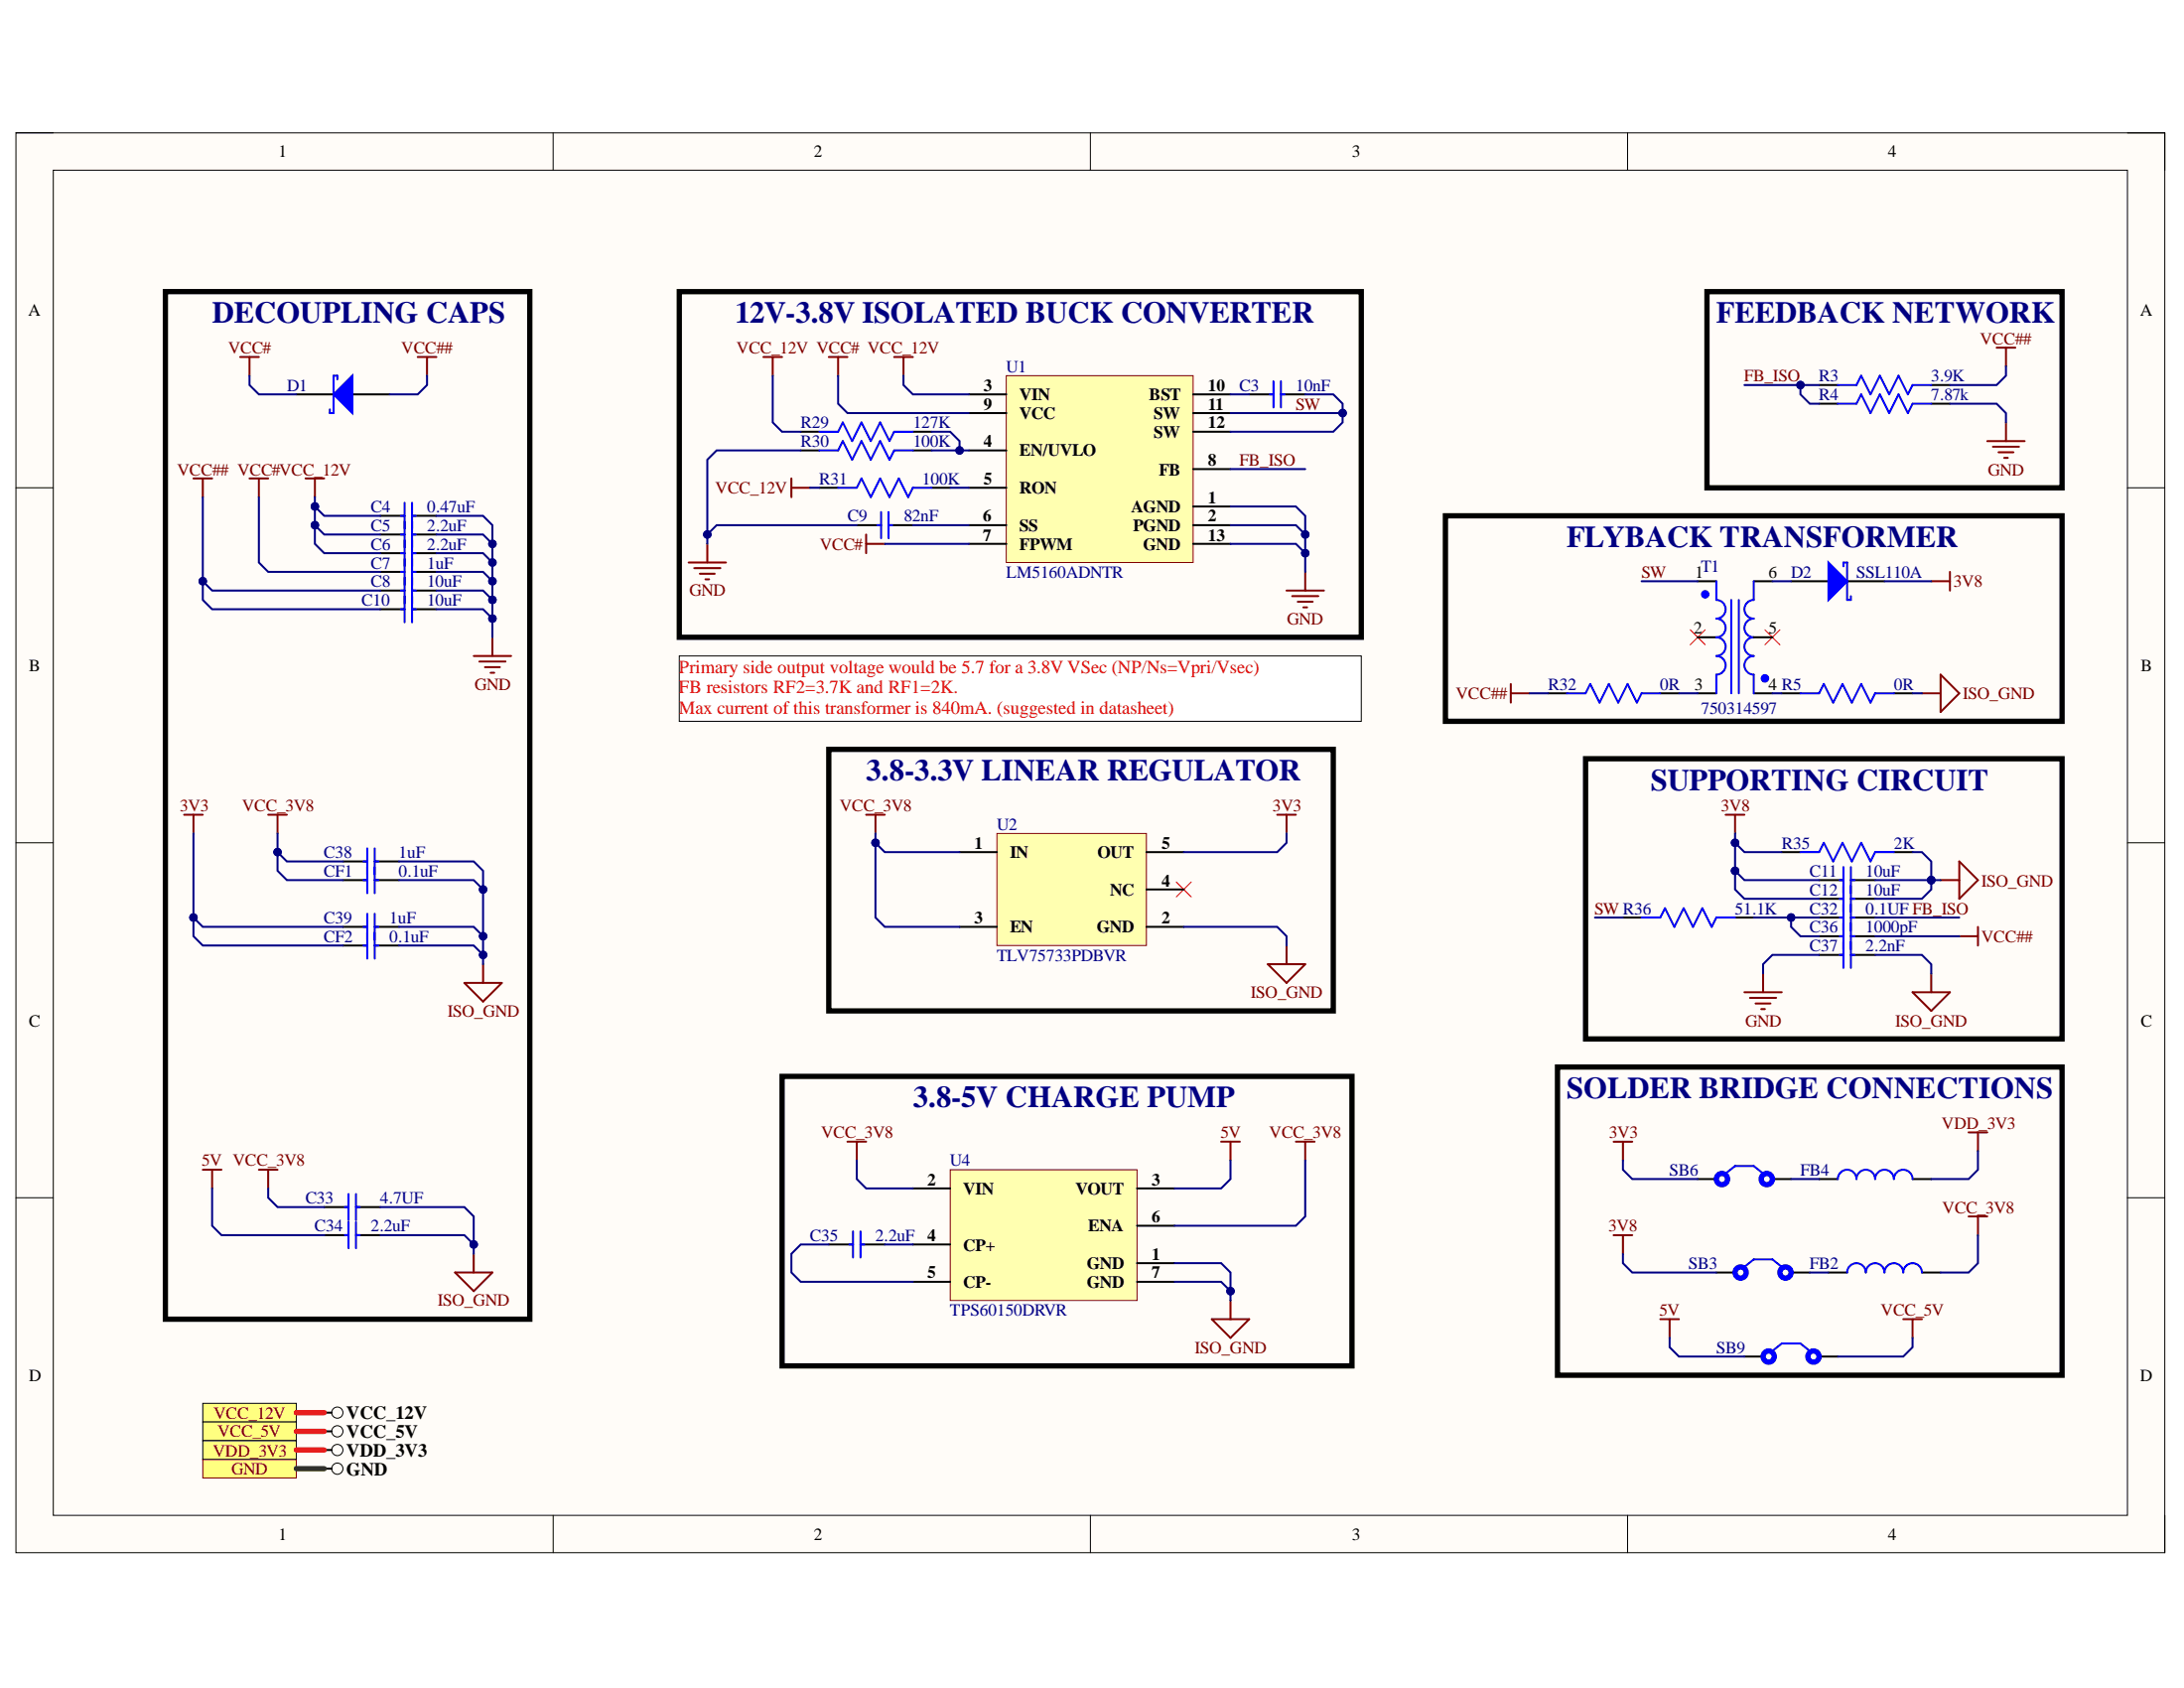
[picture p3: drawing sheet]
<svg xmlns="http://www.w3.org/2000/svg" width="279mm" height="216mm" viewBox="0 0 279 216" stroke-linecap="round" stroke-linejoin="round" font-family="sans-serif">
<path d="M2 17h274.9v181.6h-274.9z" fill-rule="evenodd" fill="#fffcf8"/>
<path d="M2 17h274.9v181.6h-274.9z" fill="none" stroke="#000" stroke-width=".13"/>
<path d="M6.8 21.8h265.4v172h-265.4z" fill-rule="evenodd" fill="#fffcf8"/>
<g fill="none" stroke="#000" stroke-width=".13">
<path d="M2 17h4.8M70.8 17v4.8M139.5 17v4.8M208.2 17v4.8M272.2 17h4.7v4.8M6.8 21.8h265.4v172h-265.4zM2 62.4h4.8M272.2 62.4h4.7M2 107.8h4.8M272.2 107.8h4.7M2 153.2h4.8M272.2 153.2h4.7"/>
<path d="M70.8 193.8v4.8M139.5 193.8v4.8M208.2 193.8v4.8M276.9 193.8v4.8"/>
</g>
<path d="M25.9 186.7h12v2.3h-12z" fill-rule="evenodd" fill="#ffff80"/>
<path d="M25.9 186.7h12v2.3h-12z" fill="none" stroke="#800000" stroke-width=".13"/>
<circle cx="43.2" cy="187.8" r=".72" fill="none" stroke="#000" stroke-width=".13"/>
<path d="M41.5 187.8h.9" fill="none" stroke="#000" stroke-width=".25"/>
<path d="M25.9 149.6h2.4M27.1 149.6v2.4" fill="none" stroke="#800000" stroke-width=".25"/>
<path d="M25.9 179.5h12v2.4h-12z" fill-rule="evenodd" fill="#ffff80"/>
<g fill="none" stroke="#000" stroke-width=".13">
<path d="M25.9 179.5h12v2.4h-12z"/>
<circle cx="43.2" cy="180.7" r=".72"/>
</g>
<path d="M41.5 158h3.1M45.5 158h3.2M106 159.2h3.1M110.1 159.2h3.1M41.5 180.7h.9" fill="none" stroke="#000" stroke-width=".25"/>
<path d="M44.1 158h.5M44.6 156.3v3.3M45.5 156.3v3.3M45.5 158h.5M108.7 159.2h.4M109.1 157.5v3.3M110.1 157.5v3.3M110.1 159.2h.5" fill="none" stroke="#00f" stroke-width=".25"/>
<path d="M156.2 146h2.4M157.4 146v2.4" fill="none" stroke="#800000" stroke-width=".25"/>
<path d="M25.9 181.9h12v2.4h-12z" fill-rule="evenodd" fill="#ffff80"/>
<g fill="none" stroke="#000" stroke-width=".13">
<path d="M25.9 181.9h12v2.4h-12z"/>
<circle cx="43.2" cy="183.1" r=".72"/>
</g>
<path d="M41.5 183.1h.9" fill="none" stroke="#000" stroke-width=".25"/>
<path d="M150.5 112.8l1.9 1.9M152.4 112.8l-1.9 1.9" fill="none" stroke="#f00" stroke-width=".13"/>
<path d="M23.6 104.2h2.3M24.7 104.2v2.4M34.3 104.2h2.4M35.5 104.2v2.4M110.8 104.2h2.4M112 104.2v2.4M163.4 104.2h2.4M164.6 104.2v2.4" fill="none" stroke="#800000" stroke-width=".25"/>
<path d="M128.7 48.1h23.9v23.8h-23.9z" fill-rule="evenodd" fill="#ffffb0"/>
<path d="M128.7 48.1h23.9v23.8h-23.9z" fill="none" stroke="#800000" stroke-width=".13"/>
<g fill="none" stroke="#000" stroke-width=".25">
<path d="M124 50.4h4.7M124 57.6h4.7M124 52.8h4.7M152.6 50.4h4.8M152.6 60h4.8M152.6 52.8h4.8M152.6 55.2h4.8M159.8 50.4h3.1M163.9 50.4h3.1M48.7 66h3.1M48.7 73.1h3.1M48.7 68.4h3.1"/>
<path d="M48.7 70.8h3.1M52.7 66h3.1M52.7 73.1h3.1M52.7 68.4h3.1M52.7 70.8h3.1M109.6 67.2h3.1M113.7 67.2h3.1M124 67.2h4.7M124 62.4h4.7M124 69.6h4.7M152.6 64.8h4.8M152.6 67.2h4.8"/>
<path d="M152.6 69.6h4.8M229.1 74.3h4.8M236.3 74.3h4.8M232.7 122.1h3.1M236.8 122.1h3.1"/>
</g>
<g fill="none" stroke="#800000" stroke-width=".25">
<path d="M97.7 45.7h2.3M98.9 45.7v2.4M106 45.7h2.4M107.2 45.7v2.4M114.4 45.7h2.4M115.6 45.7v2.4M31.9 61.2h2.4M33.1 61.2v2.4M39.1 61.2h2.4M40.3 61.2v2.4M88.1 71.9h4.8M88.8 72.7h3.4"/>
<path d="M89.5 73.4h1.9M90.2 74.1h.5M90.5 69.6v2.3M110.8 68.4v2.4M110.8 69.6h2.4M164.6 75.5h4.8M165.3 76.2h3.4M166 77h1.9M166.7 77.7h.5M167 73.1v2.4M60.6 83.9h4.8M61.3 84.6h3.4"/>
<path d="M62 85.3h1.9M62.8 86.1h.4M63 81.5v2.4M223.2 126.9h4.7M223.9 127.6h3.3M224.6 128.3h1.9M225.3 129.1h.5M225.6 124.5v2.4M244.7 126.9h4.8l-2.4 2.4zM247.1 124.5v2.4"/>
</g>
<g fill="none" stroke="#00f" stroke-width=".25">
<path d="M162.4 50.4h.5M162.9 48.8v3.3M163.9 48.8v3.3M163.9 50.4h.5M51.3 66h.5M51.3 73.1h.5M51.3 68.4h.5M51.3 70.8h.5M51.8 64.3v10.5M52.7 64.3v10.5M52.7 66h.5M52.7 73.1h.5"/>
<path d="M52.7 68.4h.5M52.7 70.8h.5M112.2 67.2h.5M112.7 65.5v3.3M113.7 65.5v3.3M113.7 67.2h.5M235.4 122.1h.4M235.8 120.5v3.3M236.8 120.5v3.3M236.8 122.1h.5"/>
</g>
<path d="M233.9 71.9l2.4 2.4-2.4 2.4z" fill="#00f"/>
<path d="M104.8 55.2h2.4l.6-1.2 1.2 2.4 1.2-2.4 1.2 2.4 1.2-2.4 1.2 2.4 .6-1.2h2.4M233.9 71.9l2.4 2.4-2.4 2.4zM235.8 72.4v-.5h.5v4.8h.5v-.5M200.5 88.7h2.3l.6-1.2 1.2 2.4 1.2-2.4 1.2 2.4 1.2-2.4 1.2 2.4 .6-1.2h2.4M230.3 88.7h2.4l.6-1.2 1.2 2.4 1.2-2.4 1.2 2.4 1.2-2.4 1.2 2.4 .6-1.2h2.4M235.4 117.4h.4M235.4 119.7h.4M235.8 115.7v5.7M236.8 115.7v5.7M236.8 117.4h.5M236.8 119.7h.5" fill="none" stroke="#00f" stroke-width=".25"/>
<path d="M37.9 50.4h4.8M45.1 50.4h4.7M102.4 55.2h2.4M116.8 55.2h2.4M198.1 88.7h2.4M212.4 88.7h2.4M227.9 88.7h2.4M242.3 88.7h2.4M232.7 117.4h3.1M232.7 119.7h3.1M236.8 117.4h3.1M236.8 119.7h3.1" fill="none" stroke="#000" stroke-width=".25"/>
<path d="M101.2 61.2v2.4M101.2 62.4h2.4M247.1 74.3h2.4M249.5 73.1v2.4M245.9 88.7h2.4M248.3 86.3l2.4 2.4-2.4 2.4z" fill="none" stroke="#800000" stroke-width=".25"/>
<path d="M42.7 50.4l2.4-2.3v4.7z" fill="#00f"/>
<path d="M42.7 50.4l2.4-2.3v4.7zM43.2 48.5v-.4h-.5v4.7h-.5v-.4M235.1 49.2h2.4l.6-1.1 1.2 2.3 1.2-2.3 1.2 2.3 1.2-2.3 1.2 2.3 .6-1.2h2.4M210 117.4h2.4l.6-1.2 1.2 2.4 1.2-2.4 1.2 2.4 1.2-2.4 1.2 2.4 .6-1.2h2.4M220.8 150.1l1.2-1h2.4l1.2 1M235.1 150.8a1.19 1.19 0 0 1 1.2-1.2 1.19 1.19 0 0 1 1.2 1.2 1.19 1.19 0 0 1 1.2-1.2 1.19 1.19 0 0 1 1.2 1.2 1.2 1.2 0 0 1 1.2-1.2 1.2 1.2 0 0 1 1.2 1.2 1.19 1.19 0 0 1 1.2-1.2 1.19 1.19 0 0 1 1.2 1.2M223.2 162l1.2-.9h2.3l1.2 .9M226.7 172.8l1.2-1h2.4l1.2 1M236.3 162.8a1.19 1.19 0 0 1 1.2-1.2 1.19 1.19 0 0 1 1.2 1.2 1.19 1.19 0 0 1 1.2-1.2 1.19 1.19 0 0 1 1.2 1.2 1.2 1.2 0 0 1 1.2-1.2 1.2 1.2 0 0 1 1.2 1.2 1.19 1.19 0 0 1 1.2-1.2 1.19 1.19 0 0 1 1.2 1.2" fill="none" stroke="#00f" stroke-width=".25"/>
<g fill="none" stroke="#800000" stroke-width=".25">
<path d="M30.7 45.7h2.4M31.9 45.7v2.4M53.4 45.7h2.4M54.6 45.7v2.4M254.2 56.4h4.8M255 57.1h3.3M255.4 44.5h2.4M255.7 57.8h1.9M256.4 58.6h.5M256.6 44.5v2.4M256.6 54v2.4M220.8 104.2h2.4"/>
<path d="M222 104.2v2.4M59.4 125.7h4.8l-2.4 2.4zM61.8 123.3v2.4M162.2 123.3h4.8l-2.4 2.4zM164.6 120.9v2.4M33.1 149.6h2.4M34.3 149.6v2.4M108.4 146h2.4M109.6 146v2.4M165.8 146h2.4M167 146v2.4M206.4 146h2.4"/>
<path d="M206.4 158h2.4M207.6 146v2.4M207.6 158v2.4M251.8 144.8h2.4M251.8 155.6h2.4M253 144.8v2.4M253 155.6v2.4M58.2 162.8h4.8l-2.4 2.3zM60.6 160.4v2.4M155 168.7h4.8l-2.4 2.4zM157.4 166.3v2.4M212.4 168.7h2.4"/>
<path d="M213.6 168.7v2.4M243.5 168.7h2.4M244.7 168.7v2.4"/>
</g>
<path d="M216.2 80.5l1.9 2M218.1 80.5l-1.9 2M225.8 80.5l1.9 2M227.7 80.5l-1.9 2" fill="none" stroke="#f00" stroke-width=".13"/>
<g fill="none" stroke="#000" stroke-width=".25">
<path d="M232.7 49.2h2.4M247.1 49.2h2.4M207.6 117.4h2.4M222 117.4h2.4M217.2 150.8h2.4M226.7 150.8h2.4M232.7 150.8h2.4M244.7 150.8h2.4M219.6 162.8h2.4M223.2 173.5h2.4M229.1 162.8h2.4M232.7 173.5h2.4"/>
<path d="M233.9 162.8h2.4M245.9 162.8h2.4"/>
</g>
<g fill="none" stroke="#00f" stroke-width=".68">
<circle cx="220.3" cy="150.8" r=".72"/>
<circle cx="226" cy="150.8" r=".72"/>
<circle cx="222.7" cy="162.8" r=".72"/>
<circle cx="226.3" cy="173.5" r=".72"/>
<circle cx="228.4" cy="162.8" r=".72"/>
<circle cx="232" cy="173.5" r=".72"/>
</g>
<path d="M25.9 184.3h12v2.4h-12z" fill-rule="evenodd" fill="#ffff80"/>
<g fill="none" stroke="#000" stroke-width=".13">
<path d="M25.9 184.3h12v2.4h-12z"/>
<circle cx="43.2" cy="185.5" r=".72"/>
</g>
<path d="M43.9 112.6h3.1M47.9 112.6h3.1M227.9 109h2.4M242.3 109h2.4M43.9 120.9h3.1M47.9 120.9h3.1M41.5 154.4h3.1M45.5 154.4h3.2M41.5 185.5h.9" fill="none" stroke="#000" stroke-width=".25"/>
<g fill="none" stroke="#00f" stroke-width=".25">
<path d="M46.5 112.6h.5M47 110.9v3.3M47 119.3v3.3M47.9 110.9v3.3M47.9 119.3v3.3M47.9 112.6h.5M230.3 109h2.4l.6-1.2 1.2 2.4 1.2-2.4 1.2 2.4 1.2-2.4 1.2 2.4 .6-1.2h2.4M46.5 120.9h.5M47.9 120.9h.5M44.1 154.4h.5M44.6 152.7v3.4M45.5 152.7v3.4"/>
<path d="M45.5 154.4h.5"/>
</g>
<path d="M24.7 61.2h2.4M25.9 61.2v2.4M248.3 112.6h2.4M250.7 110.2l2.3 2.4-2.3 2.4z" fill="none" stroke="#800000" stroke-width=".25"/>
<path d="M21.2 37.3h46.6v131.4h-46.6zM86.9 37.3h87.3v44.2h-87.3zM218.4 37.3h45.4v25.1h-45.4zM184.9 66h78.9v26.3h-78.9zM106 95.8h64.6v33.5h-64.6zM202.8 97h61v35.9h-61zM100.1 137.7h72.9v37h-72.9zM199.2 136.5h64.6v39.4h-64.6z" fill="none" stroke="#000" stroke-width=".68"/>
<path d="M86.9 83.9h87.3v8.4h-87.3z" fill-rule="evenodd" fill="#fff"/>
<path d="M86.9 83.9h87.3v8.4h-87.3z" fill="none" stroke="#000" stroke-width=".13"/>
<path d="M193.3 87.5v2.4M193.3 88.7h2.4M250.7 119.7h2.3M253 118.6v2.3" fill="none" stroke="#800000" stroke-width=".25"/>
<path d="M121.6 149.6h23.9v16.7h-23.9z" fill-rule="evenodd" fill="#ffffb0"/>
<path d="M121.6 149.6h23.9v16.7h-23.9z" fill="none" stroke="#800000" stroke-width=".13"/>
<g fill="none" stroke="#000" stroke-width=".25">
<path d="M102.4 57.6h2.4M116.8 57.6h2.4M217.2 74.3h2.4M224.4 74.3h2.3M217.2 88.7h2.4M217.2 81.5h2.4M224.4 88.7h2.3M116.8 152h4.8M116.8 159.2h4.8M145.5 152h4.7M145.5 156.8h4.7M116.8 163.9h4.8"/>
<path d="M145.5 161.6h4.7M145.5 163.9h4.7"/>
</g>
<path d="M104.8 57.6h2.4l.6-1.2 1.2 2.4 1.2-2.4 1.2 2.4 1.2-2.4 1.2 2.4 .6-1.2h2.4M219.6 74.3v2.4a1.19 1.19 0 0 1 1.2 1.2 1.19 1.19 0 0 1-1.2 1.2 1.19 1.19 0 0 1 1.2 1.2 1.19 1.19 0 0 1-1.2 1.2 1.19 1.19 0 0 1 1.2 1.2 1.19 1.19 0 0 1-1.2 1.2 1.19 1.19 0 0 1 1.2 1.2 1.19 1.19 0 0 1-1.2 1.2v2.4M221.5 76.7v12M222.4 76.7v12M224.4 74.3v2.4a1.19 1.19 0 0 0-1.2 1.2 1.19 1.19 0 0 0 1.2 1.2 1.19 1.19 0 0 0-1.2 1.2 1.19 1.19 0 0 0 1.2 1.2 1.19 1.19 0 0 0-1.2 1.2 1.19 1.19 0 0 0 1.2 1.2 1.19 1.19 0 0 0-1.2 1.2 1.19 1.19 0 0 0 1.2 1.2v2.4" fill="none" stroke="#00f" stroke-width=".25"/>
<circle cx="218.1" cy="76" r=".48" fill="#00f"/>
<circle cx="218.1" cy="76" r=".48" fill="none" stroke="#00f" stroke-width=".13"/>
<path d="M224.4 81.5h2.3" fill="none" stroke="#000" stroke-width=".25"/>
<circle cx="225.8" cy="86.8" r=".48" fill="#00f"/>
<circle cx="225.8" cy="86.8" r=".48" fill="none" stroke="#00f" stroke-width=".13"/>
<path d="M232.7 51.6h2.4M247.1 51.6h2.4" fill="none" stroke="#000" stroke-width=".25"/>
<path d="M235.1 51.6h2.4l.6-1.2 1.2 2.4 1.2-2.4 1.2 2.4 1.2-2.4 1.2 2.4 .6-1.2h2.4" fill="none" stroke="#00f" stroke-width=".25"/>
<path d="M127.5 106.6h19.2v14.3h-19.2z" fill-rule="evenodd" fill="#ffffb0"/>
<path d="M127.5 106.6h19.2v14.3h-19.2z" fill="none" stroke="#800000" stroke-width=".13"/>
<g fill="none" stroke="#000" stroke-width=".25">
<path d="M48.7 75.5h3.1M48.7 77.9h3.1M52.7 75.5h3.1M52.7 77.9h3.1M104.8 62.4h2.4M119.2 62.4h2.4M43.9 118.5h3.1M43.9 110.2h3.1M47.9 118.5h3.1M47.9 110.2h3.1M122.8 109h4.7M122.8 118.5h4.7"/>
<path d="M146.7 109h4.7M146.7 118.5h4.7M146.7 113.8h4.7M232.7 115h3.1M232.7 112.6h3.1M236.8 115h3.1M236.8 112.6h3.1"/>
</g>
<g fill="none" stroke="#00f" stroke-width=".25">
<path d="M51.3 75.5h.5M51.3 77.9h.5M51.8 73.9v5.7M52.7 73.9v5.7M52.7 75.5h.5M52.7 77.9h.5M107.2 62.4h2.4l.6-1.2 1.2 2.4 1.2-2.4 1.2 2.4 1.2-2.4 1.2 2.4 .6-1.2h2.4M46.5 110.2h.5M46.5 118.5h.5M47 108.5v3.4M47 116.9v3.3M47.9 108.5v3.4"/>
<path d="M47.9 116.9v3.3M47.9 110.2h.5M47.9 118.5h.5M235.4 115h.4M235.4 112.6h.4M235.8 110.9v5.7M236.8 110.9v5.7M236.8 115h.5M236.8 112.6h.5"/>
</g>
<path d="M249.5 51.6h5.9l1.2 1.2v1.2M24.7 117.4v2.3l1.2 1.2h18" fill="none" stroke="#000080" stroke-width=".25"/>
<circle cx="24.7" cy="117.4" r=".48" fill="#000080"/>
<circle cx="24.7" cy="117.4" r=".48" fill="none" stroke="#000080" stroke-width=".13"/>
<path d="M24.7 106.6v10.8l1.2 1.1h18" fill="none" stroke="#000080" stroke-width=".25"/>
<circle cx="24.7" cy="117.4" r=".48" fill="#000080"/>
<circle cx="24.7" cy="117.4" r=".48" fill="none" stroke="#000080" stroke-width=".13"/>
<path d="M25.9 63.6v13.1l1.2 1.2h21.6" fill="none" stroke="#000080" stroke-width=".25"/>
<circle cx="25.9" cy="74.3" r=".48" fill="#000080"/>
<circle cx="25.9" cy="74.3" r=".48" fill="none" stroke="#000080" stroke-width=".13"/>
<path d="M25.9 74.3l1.2 1.2h21.6" fill="none" stroke="#000080" stroke-width=".25"/>
<circle cx="25.9" cy="74.3" r=".48" fill="#000080"/>
<circle cx="25.9" cy="74.3" r=".48" fill="none" stroke="#000080" stroke-width=".13"/>
<path d="M31.9 48.1v1.1l1.2 1.2h4.8M33.1 63.6v8.3l1.2 1.2h14.4M35.5 109v2.4l1.2 1.2h7.2M27.1 152v4.8l1.2 1.2h13.2M34.3 152v1.2l1.2 1.2h6" fill="none" stroke="#000080" stroke-width=".25"/>
<circle cx="35.5" cy="109" r=".48" fill="#000080"/>
<circle cx="35.5" cy="109" r=".48" fill="none" stroke="#000080" stroke-width=".13"/>
<path d="M35.5 106.6v2.4l1.2 1.2h7.2" fill="none" stroke="#000080" stroke-width=".25"/>
<circle cx="35.5" cy="109" r=".48" fill="#000080"/>
<circle cx="35.5" cy="109" r=".48" fill="none" stroke="#000080" stroke-width=".13"/>
<path d="M37.9 187.8h3.6" fill="none" stroke="#274e13" stroke-width=".68"/>
<path d="M37.9 185.5h3.6M37.9 183.1h3.6M37.9 180.7h3.6" fill="none" stroke="#f00" stroke-width=".68"/>
<path d="M40.3 67.2v2.4l1.2 1.2h7.2" fill="none" stroke="#000080" stroke-width=".25"/>
<circle cx="40.3" cy="67.2" r=".48" fill="#000080"/>
<circle cx="40.3" cy="67.2" r=".48" fill="none" stroke="#000080" stroke-width=".13"/>
<path d="M40.3 64.8v2.4l1.2 1.2h7.2" fill="none" stroke="#000080" stroke-width=".25"/>
<circle cx="40.3" cy="67.2" r=".48" fill="#000080"/>
<circle cx="40.3" cy="67.2" r=".48" fill="none" stroke="#000080" stroke-width=".13"/>
<circle cx="40.3" cy="64.8" r=".48" fill="#000080"/>
<circle cx="40.3" cy="64.8" r=".48" fill="none" stroke="#000080" stroke-width=".13"/>
<path d="M40.3 63.6v1.2l1.2 1.2h7.2" fill="none" stroke="#000080" stroke-width=".25"/>
<circle cx="40.3" cy="64.8" r=".48" fill="#000080"/>
<circle cx="40.3" cy="64.8" r=".48" fill="none" stroke="#000080" stroke-width=".13"/>
<path d="M48.7 158h10.7l1.2 1.2" fill="none" stroke="#000080" stroke-width=".25"/>
<circle cx="60.6" cy="159.2" r=".48" fill="#000080"/>
<circle cx="60.6" cy="159.2" r=".48" fill="none" stroke="#000080" stroke-width=".13"/>
<path d="M48.7 154.4h10.7l1.2 1.2v4.8" fill="none" stroke="#000080" stroke-width=".25"/>
<circle cx="60.6" cy="159.2" r=".48" fill="#000080"/>
<circle cx="60.6" cy="159.2" r=".48" fill="none" stroke="#000080" stroke-width=".13"/>
<path d="M54.6 48.1v1.1l-1.2 1.2h-3.6M51 120.9h9.6l1.2 1.2" fill="none" stroke="#000080" stroke-width=".25"/>
<circle cx="61.8" cy="122.1" r=".48" fill="#000080"/>
<circle cx="61.8" cy="122.1" r=".48" fill="none" stroke="#000080" stroke-width=".13"/>
<path d="M51 118.5h9.6l1.2 1.2" fill="none" stroke="#000080" stroke-width=".25"/>
<circle cx="61.8" cy="119.7" r=".48" fill="#000080"/>
<circle cx="61.8" cy="119.7" r=".48" fill="none" stroke="#000080" stroke-width=".13"/>
<path d="M51 112.6h9.6l1.2 1.2" fill="none" stroke="#000080" stroke-width=".25"/>
<circle cx="61.8" cy="113.8" r=".48" fill="#000080"/>
<circle cx="61.8" cy="113.8" r=".48" fill="none" stroke="#000080" stroke-width=".13"/>
<path d="M51 110.2h9.6l1.2 1.2v11.9" fill="none" stroke="#000080" stroke-width=".25"/>
<circle cx="61.8" cy="113.8" r=".48" fill="#000080"/>
<circle cx="61.8" cy="113.8" r=".48" fill="none" stroke="#000080" stroke-width=".13"/>
<circle cx="61.8" cy="119.7" r=".48" fill="#000080"/>
<circle cx="61.8" cy="119.7" r=".48" fill="none" stroke="#000080" stroke-width=".13"/>
<circle cx="61.8" cy="122.1" r=".48" fill="#000080"/>
<circle cx="61.8" cy="122.1" r=".48" fill="none" stroke="#000080" stroke-width=".13"/>
<path d="M55.8 77.9h6l1.2 1.2" fill="none" stroke="#000080" stroke-width=".25"/>
<circle cx="63" cy="79.1" r=".48" fill="#000080"/>
<circle cx="63" cy="79.1" r=".48" fill="none" stroke="#000080" stroke-width=".13"/>
<path d="M55.8 75.5h6l1.2 1.2" fill="none" stroke="#000080" stroke-width=".25"/>
<circle cx="63" cy="76.7" r=".48" fill="#000080"/>
<circle cx="63" cy="76.7" r=".48" fill="none" stroke="#000080" stroke-width=".13"/>
<path d="M55.8 73.1h6l1.2 1.2" fill="none" stroke="#000080" stroke-width=".25"/>
<circle cx="63" cy="74.3" r=".48" fill="#000080"/>
<circle cx="63" cy="74.3" r=".48" fill="none" stroke="#000080" stroke-width=".13"/>
<path d="M55.8 70.8h6l1.2 1.1" fill="none" stroke="#000080" stroke-width=".25"/>
<circle cx="63" cy="71.9" r=".48" fill="#000080"/>
<circle cx="63" cy="71.9" r=".48" fill="none" stroke="#000080" stroke-width=".13"/>
<path d="M55.8 68.4h6l1.2 1.2" fill="none" stroke="#000080" stroke-width=".25"/>
<circle cx="63" cy="69.6" r=".48" fill="#000080"/>
<circle cx="63" cy="69.6" r=".48" fill="none" stroke="#000080" stroke-width=".13"/>
<path d="M55.8 66h6l1.2 1.2v14.3" fill="none" stroke="#000080" stroke-width=".25"/>
<circle cx="63" cy="79.1" r=".48" fill="#000080"/>
<circle cx="63" cy="79.1" r=".48" fill="none" stroke="#000080" stroke-width=".13"/>
<circle cx="63" cy="76.7" r=".48" fill="#000080"/>
<circle cx="63" cy="76.7" r=".48" fill="none" stroke="#000080" stroke-width=".13"/>
<circle cx="63" cy="74.3" r=".48" fill="#000080"/>
<circle cx="63" cy="74.3" r=".48" fill="none" stroke="#000080" stroke-width=".13"/>
<circle cx="63" cy="71.9" r=".48" fill="#000080"/>
<circle cx="63" cy="71.9" r=".48" fill="none" stroke="#000080" stroke-width=".13"/>
<circle cx="63" cy="69.6" r=".48" fill="#000080"/>
<circle cx="63" cy="69.6" r=".48" fill="none" stroke="#000080" stroke-width=".13"/>
<path d="M109.6 67.2h-17.9l-1.2 1.2v1.2" fill="none" stroke="#000080" stroke-width=".25"/>
<circle cx="90.5" cy="68.4" r=".48" fill="#000080"/>
<circle cx="90.5" cy="68.4" r=".48" fill="none" stroke="#000080" stroke-width=".13"/>
<path d="M102.4 57.6h-10.7l-1.2 1.2v9.6" fill="none" stroke="#000080" stroke-width=".25"/>
<circle cx="90.5" cy="68.4" r=".48" fill="#000080"/>
<circle cx="90.5" cy="68.4" r=".48" fill="none" stroke="#000080" stroke-width=".13"/>
<path d="M98.9 48.1v5.9l1.1 1.2h2.4M107.2 48.1v3.5l1.2 1.2h15.6M103.6 62.4h1.2M112 107.8v9.6l1.2 1.1h9.6M106 159.2h-3.6l-1.2 1.2v2.4l1.2 1.1h14.4M109.6 148.4v2.4l1.2 1.2h6" fill="none" stroke="#000080" stroke-width=".25"/>
<circle cx="112" cy="107.8" r=".48" fill="#000080"/>
<circle cx="112" cy="107.8" r=".48" fill="none" stroke="#000080" stroke-width=".13"/>
<path d="M112 106.6v1.2l1.2 1.2h9.6" fill="none" stroke="#000080" stroke-width=".25"/>
<circle cx="112" cy="107.8" r=".48" fill="#000080"/>
<circle cx="112" cy="107.8" r=".48" fill="none" stroke="#000080" stroke-width=".13"/>
<path d="M115.6 48.1v1.1l1.2 1.2h7.2M119.2 57.6h4.8M113.2 69.6h10.8M116.8 67.2h7.2M113.2 159.2h3.6" fill="none" stroke="#000080" stroke-width=".25"/>
<circle cx="122.8" cy="57.6" r=".48" fill="#000080"/>
<circle cx="122.8" cy="57.6" r=".48" fill="none" stroke="#000080" stroke-width=".13"/>
<path d="M119.2 55.2h2.4l1.2 1.2v1.2" fill="none" stroke="#000080" stroke-width=".25"/>
<circle cx="122.8" cy="57.6" r=".48" fill="#000080"/>
<circle cx="122.8" cy="57.6" r=".48" fill="none" stroke="#000080" stroke-width=".13"/>
<path d="M121.6 62.4h2.4M150.2 163.9h6l1.2 1.2" fill="none" stroke="#000080" stroke-width=".25"/>
<circle cx="157.4" cy="165.1" r=".48" fill="#000080"/>
<circle cx="157.4" cy="165.1" r=".48" fill="none" stroke="#000080" stroke-width=".13"/>
<path d="M150.2 161.6h6l1.2 1.2v3.5" fill="none" stroke="#000080" stroke-width=".25"/>
<circle cx="157.4" cy="165.1" r=".48" fill="#000080"/>
<circle cx="157.4" cy="165.1" r=".48" fill="none" stroke="#000080" stroke-width=".13"/>
<path d="M157.4 69.6h8.4l1.2 1.2M157.4 148.4v2.4l-1.2 1.2h-6M167 148.4v7.2l-1.2 1.2h-15.6" fill="none" stroke="#000080" stroke-width=".25"/>
<circle cx="167" cy="70.8" r=".48" fill="#000080"/>
<circle cx="167" cy="70.8" r=".48" fill="none" stroke="#000080" stroke-width=".13"/>
<path d="M157.4 67.2h8.4l1.2 1.2" fill="none" stroke="#000080" stroke-width=".25"/>
<circle cx="167" cy="68.4" r=".48" fill="#000080"/>
<circle cx="167" cy="68.4" r=".48" fill="none" stroke="#000080" stroke-width=".13"/>
<path d="M157.4 64.8h8.4l1.2 1.2v7.1" fill="none" stroke="#000080" stroke-width=".25"/>
<circle cx="167" cy="70.8" r=".48" fill="#000080"/>
<circle cx="167" cy="70.8" r=".48" fill="none" stroke="#000080" stroke-width=".13"/>
<circle cx="167" cy="68.4" r=".48" fill="#000080"/>
<circle cx="167" cy="68.4" r=".48" fill="none" stroke="#000080" stroke-width=".13"/>
<path d="M157.4 60h9.6M171.8 52.8v1.2l-1.2 1.2h-13.2" fill="none" stroke="#000080" stroke-width=".25"/>
<circle cx="171.8" cy="52.8" r=".48" fill="#000080"/>
<circle cx="171.8" cy="52.8" r=".48" fill="none" stroke="#000080" stroke-width=".13"/>
<path d="M167 50.4h3.6l1.2 1.2v1.2h-14.4" fill="none" stroke="#000080" stroke-width=".25"/>
<circle cx="171.8" cy="52.8" r=".48" fill="#000080"/>
<circle cx="171.8" cy="52.8" r=".48" fill="none" stroke="#000080" stroke-width=".13"/>
<path d="M157.4 50.4h2.4M210 74.3h7.2M195.7 88.7h2.4M214.8 88.7h2.4M204 117.4h3.6M222 111.4v2.4l1.2 1.2h9.5M207.6 148.4v1.2l1.2 1.2h8.4M207.6 160.4v1.2l1.2 1.2h10.8M213.6 171.1v1.2l1.2 1.2h8.4" fill="none" stroke="#000080" stroke-width=".25"/>
<circle cx="222" cy="111.4" r=".48" fill="#000080"/>
<circle cx="222" cy="111.4" r=".48" fill="none" stroke="#000080" stroke-width=".13"/>
<path d="M222 106.6v4.8l1.2 1.2h9.5" fill="none" stroke="#000080" stroke-width=".25"/>
<circle cx="222" cy="107.8" r=".48" fill="#000080"/>
<circle cx="222" cy="107.8" r=".48" fill="none" stroke="#000080" stroke-width=".13"/>
<circle cx="222" cy="111.4" r=".48" fill="#000080"/>
<circle cx="222" cy="111.4" r=".48" fill="none" stroke="#000080" stroke-width=".13"/>
<path d="M222 107.8l1.2 1.2h4.7" fill="none" stroke="#000080" stroke-width=".25"/>
<circle cx="222" cy="107.8" r=".48" fill="#000080"/>
<circle cx="222" cy="107.8" r=".48" fill="none" stroke="#000080" stroke-width=".13"/>
<path d="M223.2 49.2h9.5" fill="none" stroke="#000080" stroke-width=".25"/>
<circle cx="230.3" cy="49.3" r=".48" fill="#000080"/>
<circle cx="230.3" cy="49.3" r=".48" fill="none" stroke="#000080" stroke-width=".13"/>
<path d="M224.4 117.4h4.7" fill="none" stroke="#000080" stroke-width=".25"/>
<circle cx="229.1" cy="117.4" r=".48" fill="#000080"/>
<circle cx="229.1" cy="117.4" r=".48" fill="none" stroke="#000080" stroke-width=".13"/>
<path d="M226.7 74.3h2.4M226.7 88.7h1.2M232.7 117.4h-3.6v1.2l1.2 1.1h2.4M232.7 122.1h-6l-1.1 1.2v1.2M229.1 150.8h3.6" fill="none" stroke="#000080" stroke-width=".25"/>
<circle cx="229.1" cy="117.4" r=".48" fill="#000080"/>
<circle cx="229.1" cy="117.4" r=".48" fill="none" stroke="#000080" stroke-width=".13"/>
<path d="M230.3 49.2v1.2l1.2 1.2h1.2" fill="none" stroke="#000080" stroke-width=".25"/>
<circle cx="230.3" cy="49.3" r=".48" fill="#000080"/>
<circle cx="230.3" cy="49.3" r=".48" fill="none" stroke="#000080" stroke-width=".13"/>
<path d="M239.9 119.7h10.8M239.9 117.4h10.8M247.1 112.6v1.2l-1.2 1.2h-6M239.9 122.1h6l1.2 1.2v1.2M231.5 162.8h2.4M244.7 171.1v1.2l-1.2 1.2h-8.4" fill="none" stroke="#000080" stroke-width=".25"/>
<circle cx="247.1" cy="112.6" r=".48" fill="#000080"/>
<circle cx="247.1" cy="112.6" r=".48" fill="none" stroke="#000080" stroke-width=".13"/>
<path d="M239.9 112.6h8.4" fill="none" stroke="#000080" stroke-width=".25"/>
<circle cx="247.1" cy="112.6" r=".48" fill="#000080"/>
<circle cx="247.1" cy="112.6" r=".48" fill="none" stroke="#000080" stroke-width=".13"/>
<path d="M241.1 74.3h6M244.7 109h1.2l1.2 1.2v2.4" fill="none" stroke="#000080" stroke-width=".25"/>
<circle cx="247.1" cy="112.6" r=".48" fill="#000080"/>
<circle cx="247.1" cy="112.6" r=".48" fill="none" stroke="#000080" stroke-width=".13"/>
<path d="M256.6 46.9v1.2l-1.2 1.1h-5.9M244.7 88.7h1.2M151.4 118.5h12l1.2 1.2v1.2M164.6 106.6v1.2l-1.2 1.2h-12M253 158v3.6l-1.2 1.2h-3.5M253 147.2v2.4l-1.2 1.2h-4.7" fill="none" stroke="#000080" stroke-width=".25"/>
<g font-size="3.9" fill="#000080">
<text x="27.1" y="41.3">DECOUPLING CAPS</text>
<text x="94" y="41.3">12V-3.8V ISOLATED BUCK CONVERTER</text>
<text x="219.6" y="41.3">FEEDBACK NETWORK</text>
<text x="200.4" y="69.9">FLYBACK TRANSFORMER</text>
<text x="110.8" y="99.8">3.8-3.3V LINEAR REGULATOR</text>
<text x="211.2" y="101">SUPPORTING CIRCUIT</text>
<text x="116.8" y="141.6">3.8-5V CHARGE PUMP</text>
<text x="200.4" y="140.4">SOLDER BRIDGE CONNECTIONS</text>
</g>
<g font-size="2.4" fill="#f00">
<text x="86.9" y="86.1">Primary side output voltage would be 5.7 for a 3.8V VSec (NP/Ns=Vpri/Vsec)</text>
<text x="86.9" y="88.7">FB resistors RF2=3.7K and RF1=2K.</text>
<text x="86.9" y="91.3">Max current of this transformer is 840mA. (suggested in datasheet)</text>
</g>
<g font-size="2.4">
<text x="44.3" y="181.5">VCC_12V</text>
<text x="44.3" y="183.9">VCC_5V</text>
<text x="44.3" y="188.7">GND</text>
<text x="44.3" y="186.3">VDD_3V3</text>
</g>
<g font-size="2.2">
<text x="35.6" y="20.1">1</text>
<text x="104.1" y="20.1">2</text>
<text x="173" y="20.1">3</text>
<text x="241.5" y="20.1">4</text>
<text x="3.6" y="40.4">A</text>
<text x="273.8" y="40.4">A</text>
<text x="125.8" y="50">3</text>
<text x="125.8" y="52.4">9</text>
<text x="130.4" y="51.2">VIN</text>
<text x="130.4" y="53.6">VCC</text>
<text x="147" y="51.2">BST</text>
<text x="147.6" y="53.6">SW</text>
<text x="154.5" y="50">10</text>
<text x="154.5" y="52.4">11</text>
<text x="125.8" y="57.2">4</text>
<text x="130.4" y="58.3">EN/UVLO</text>
<text x="147.6" y="56">SW</text>
<text x="154.5" y="59.6">8</text>
<text x="154.5" y="54.8">12</text>
<text x="125.8" y="62">5</text>
<text x="130.4" y="63.2">RON</text>
<text x="144.7" y="65.5">AGND</text>
<text x="148.3" y="60.8">FB</text>
<text x="154.5" y="64.3">1</text>
<text x="125.8" y="66.7">6</text>
<text x="125.8" y="69.2">7</text>
<text x="130.4" y="68">SS</text>
<text x="130.4" y="70.3">FPWM</text>
<text x="145" y="68">PGND</text>
<text x="146.2" y="70.3">GND</text>
<text x="154.5" y="66.7">2</text>
<text x="154.5" y="69.2">13</text>
<text x="216.9" y="73.9">1</text>
<text x="226.2" y="73.9">6</text>
<text x="216.7" y="81.1">2</text>
<text x="226.2" y="81.1">5</text>
<text x="3.7" y="85.8">B</text>
<text x="216.8" y="88.3">3</text>
<text x="226.2" y="88.3">4 R5</text>
<text x="273.9" y="85.8">B</text>
<text x="124.7" y="108.6">1</text>
<text x="129.2" y="109.7">IN</text>
<text x="140.4" y="109.7">OUT</text>
<text x="148.6" y="113.4">4</text>
<text x="148.6" y="108.6">5</text>
<text x="124.7" y="118.1">3</text>
<text x="129.2" y="119.3">EN</text>
<text x="140.3" y="119.3">GND</text>
<text x="142" y="114.6">NC</text>
<text x="148.6" y="118.1">2</text>
<text x="3.7" y="131.3">C</text>
<text x="273.9" y="131.3">C</text>
<text x="118.7" y="151.6">2</text>
<text x="123.2" y="152.8">VIN</text>
<text x="137.6" y="152.8">VOUT</text>
<text x="147.3" y="151.6">3</text>
<text x="118.7" y="158.8">4</text>
<text x="123.2" y="160">CP+</text>
<text x="139.2" y="157.5">ENA</text>
<text x="147.3" y="161.1">1</text>
<text x="147.3" y="156.3">6</text>
<text x="118.7" y="163.5">5</text>
<text x="123.2" y="164.7">CP-</text>
<text x="139" y="162.3">GND</text>
<text x="139" y="164.7">GND</text>
<text x="147.3" y="163.5">7</text>
<text x="3.7" y="176.7">D</text>
<text x="273.8" y="176.7">D</text>
<text x="35.6" y="197">1</text>
<text x="104.1" y="197">2</text>
<text x="173" y="197">3</text>
<text x="241.5" y="197">4</text>
</g>
<g font-size="2.2" fill="#800000">
<text x="29.2" y="45.2">VCC#</text>
<text x="51.3" y="45.2">VCC##</text>
<text x="94.2" y="45.2">VCC_12V VCC# VCC_12V</text>
<text x="253.3" y="44">VCC##</text>
<text x="165.8" y="52.4">SW</text>
<text x="223.1" y="48.8">FB_ISO</text>
<text x="158.6" y="59.6">FB_ISO</text>
<text x="22.7" y="60.8">VCC## VCC#VCC_12V</text>
<text x="91.5" y="63.2">VCC_12V</text>
<text x="254.3" y="60.8">GND</text>
<text x="104.9" y="70.3">VCC#</text>
<text x="88.2" y="76.3">GND</text>
<text x="210" y="73.9">SW</text>
<text x="249.9" y="75.1">3V8</text>
<text x="164.7" y="79.9">GND</text>
<text x="60.7" y="88.3">GND</text>
<text x="186.2" y="89.4">VCC##</text>
<text x="251.1" y="89.4">ISO_GND</text>
<text x="23" y="103.7">3V3</text>
<text x="31" y="103.7">VCC_3V8</text>
<text x="107.4" y="103.7">VCC_3V8</text>
<text x="162.8" y="103.7">3V3</text>
<text x="220.2" y="103.7">3V8</text>
<text x="253.5" y="113.4">ISO_GND</text>
<text x="204" y="116.9">SW R36</text>
<text x="253.5" y="120.5">VCC##</text>
<text x="57.3" y="130">ISO_GND</text>
<text x="160" y="127.7">ISO_GND</text>
<text x="223.3" y="131.3">GND</text>
<text x="242.5" y="131.3">ISO_GND</text>
<text x="25.8" y="149.1">5V VCC_3V8</text>
<text x="105" y="145.6">VCC_3V8</text>
<text x="156.1" y="145.6">5V</text>
<text x="162.4" y="145.6">VCC_3V8</text>
<text x="205.9" y="145.6">3V3</text>
<text x="248.4" y="144.4">VDD_3V3</text>
<text x="248.5" y="155.1">VCC_3V8</text>
<text x="205.8" y="157.5">3V8</text>
<text x="56" y="167.1">ISO_GND</text>
<text x="152.8" y="173.1">ISO_GND</text>
<text x="212.3" y="168.3">5V</text>
<text x="240.6" y="168.3">VCC_5V</text>
<text x="27.3" y="181.4">VCC_12V</text>
<text x="27.8" y="183.8">VCC_5V</text>
<text x="27.2" y="186.3">VDD_3V3</text>
<text x="29.6" y="188.6">GND</text>
</g>
<g font-size="2.2" fill="#000080">
<text x="128.7" y="47.6">U1</text>
<text x="36.7" y="50">D1</text>
<text x="158.6" y="50">C3</text>
<text x="165.8" y="50">10nF</text>
<text x="232.7" y="48.8">R3</text>
<text x="232.7" y="51.2">R4</text>
<text x="247" y="48.8">3.9K</text>
<text x="247" y="51.2">7.87k</text>
<text x="102.4" y="54.8">R29</text>
<text x="102.4" y="57.2">R30</text>
<text x="116.8" y="54.8">127K</text>
<text x="116.8" y="57.2">100K</text>
<text x="47.4" y="65.5">C4</text>
<text x="54.6" y="65.5">0.47uF</text>
<text x="104.8" y="62">R31</text>
<text x="118" y="62">100K</text>
<text x="47.4" y="68">C5</text>
<text x="47.4" y="70.3">C6</text>
<text x="54.6" y="68">2.2uF</text>
<text x="54.6" y="70.3">2.2uF</text>
<text x="108.4" y="66.7">C9</text>
<text x="115.6" y="66.7">82nF</text>
<text x="46.3" y="77.5">C10</text>
<text x="47.4" y="72.7">C7</text>
<text x="47.4" y="75.1">C8</text>
<text x="54.6" y="72.7">1uF</text>
<text x="54.6" y="75.1">10uF</text>
<text x="54.6" y="77.5">10uF</text>
<text x="128.7" y="73.9">LM5160ADNTR</text>
<text x="217.6" y="73.2">T1</text>
<text x="229.1" y="73.9">D2</text>
<text x="237.5" y="73.9">SSL110A</text>
<text x="198.1" y="88.3">R32</text>
<text x="212.4" y="88.3">0R</text>
<text x="242.3" y="88.3">0R</text>
<text x="217.6" y="91.3">750314597</text>
<text x="127.5" y="106.2">U2</text>
<text x="41.4" y="112.1">CF1</text>
<text x="41.4" y="109.7">C38</text>
<text x="51" y="112.1">0.1uF</text>
<text x="51" y="109.7">1uF</text>
<text x="227.9" y="108.6">R35</text>
<text x="231.5" y="112.1">C11</text>
<text x="238.7" y="112.1">10uF</text>
<text x="242.3" y="108.6">2K</text>
<text x="41.4" y="118.1">C39</text>
<text x="49.8" y="118.1">1uF</text>
<text x="221.9" y="116.9">51.1K</text>
<text x="231.5" y="116.9">C32</text>
<text x="231.5" y="119.3">C36</text>
<text x="231.5" y="114.6">C12</text>
<text x="238.7" y="116.9">0.1UF FB_ISO</text>
<text x="238.7" y="119.3">1000pF</text>
<text x="238.7" y="114.6">10uF</text>
<text x="41.4" y="120.5">CF2</text>
<text x="49.8" y="120.5">0.1uF</text>
<text x="127.5" y="122.9">TLV75733PDBVR</text>
<text x="231.5" y="121.7">C37</text>
<text x="238.7" y="121.7">2.2nF</text>
<text x="121.5" y="149.1">U4</text>
<text x="39.1" y="154">C33</text>
<text x="48.6" y="154">4.7UF</text>
<text x="213.6" y="150.4">SB6</text>
<text x="230.3" y="150.4">FB4</text>
<text x="40.3" y="157.5">C34</text>
<text x="47.4" y="157.5">2.2uF</text>
<text x="103.6" y="158.8">C35</text>
<text x="112" y="158.8">2.2uF</text>
<text x="216" y="162.3">SB3</text>
<text x="231.5" y="162.3">FB2</text>
<text x="121.5" y="168.3">TPS60150DRVR</text>
<text x="219.6" y="173.1">SB9</text>
</g>
</svg>
